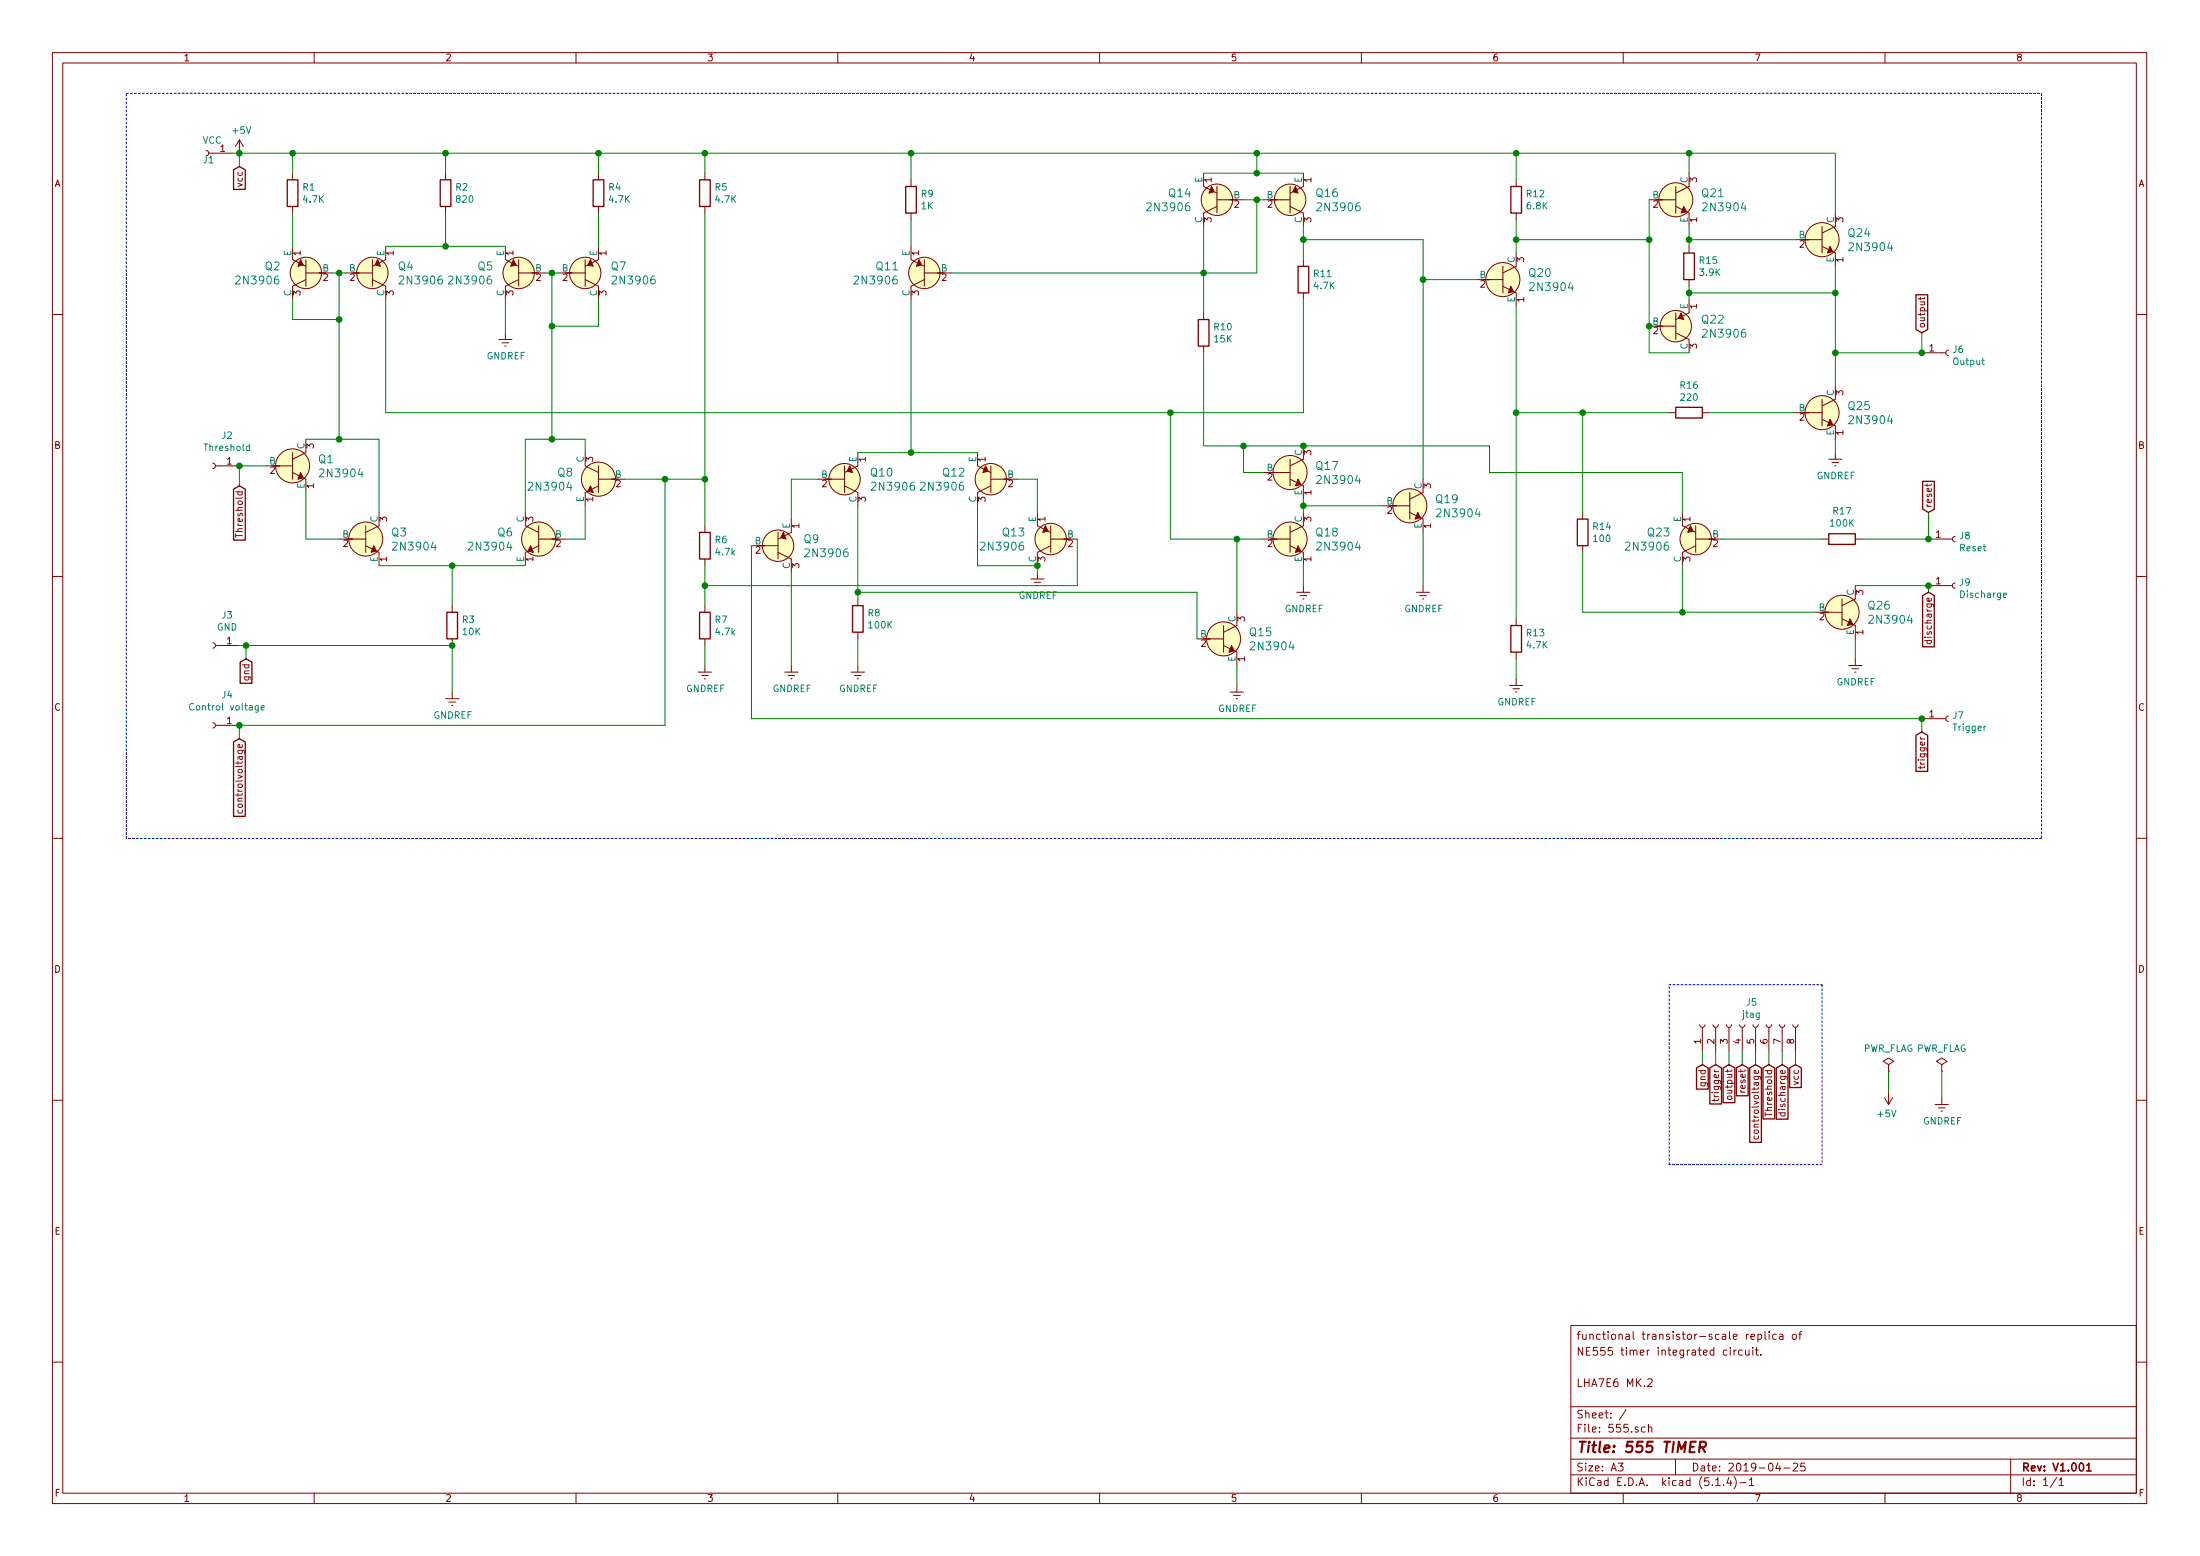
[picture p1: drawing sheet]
<svg xmlns="http://www.w3.org/2000/svg" width="420mm" height="297mm" viewBox="0 0 420 297" stroke-linecap="round" stroke-linejoin="round" font-family="sans-serif">
<g fill="none" stroke="#840000" stroke-width=".19">
<path d="M10 10h400v277h-400zM12 12h396v273.1h-396zM60 10v2M110 10v2M160 10v2M210 10v2M260 10v2M310 10v2M360 10v2M39.4 28.7l.3 .2 .2 .2-.1 .5-.4 .2M39.9 29.2h4.5M45.7 26.7l-.7 1.3"/>
<path d="M45.7 26.7v2.5M45.7 26.7l.8 1.3M55.9 33.1v1.2M55.9 39.4v1.3M85.1 33.1v1.2M85.1 39.4v1.3M114.3 33.1v1.2M114.3 39.4v1.3M134.6 33.1v1.2M134.6 39.4v1.3M174 34.3v1.3M229.9 33.1v2.5l2.5 1.3"/>
<path d="M232.4 39.4l-2.5 1.3v2.5M232.4 38.1h5.1M232.4 35.6v5.1M241.3 38.1h5.1M246.4 39.4l2.5 1.3v2.5M246.4 35.6v5.1M248.9 33.1v2.5l-2.5 1.3M289.6 34.3v1.3M315 38.1h5M320 35.6v5.1M320 39.4l2.6 1.3v2.5M322.6 33.1v2.5l-2.6 1.3"/>
<path d="M55.9 47v2.6l2.5 1.2M58.4 52.1h5.1M58.4 53.4l-2.5 1.2v2.6M58.4 49.6v5M66 52.1h5.1M71.1 53.4l2.6 1.2v2.6M71.1 49.6v5M73.7 47v2.6l-2.6 1.2M96.5 47v2.6l2.6 1.2M99.1 52.1h5M99.1 53.4l-2.6 1.2v2.6M99.1 49.6v5"/>
<path d="M106.7 52.1h5.1M111.8 53.4l2.5 1.2v2.6M111.8 49.6v5M114.3 47v2.6l-2.5 1.2M174 40.7v1.2M174 47v2.6l2.5 1.2M176.5 53.4l-2.5 1.2v2.6M176.5 52.1h5.1M176.5 49.6v5M229.9 59.7v1.3M248.9 49.6v1.2M248.9 55.9v1.3"/>
<path d="M281.9 53.4h5.1M287 54.6l2.6 1.3v2.6M287 50.8v5.1M289.6 40.7v1.2M289.6 48.3v2.5l-2.6 1.3M320 59.7v5.1M322.6 57.2v2.5l-2.6 1.3M322.6 47v1.3M322.6 53.4v1.2M342.9 45.8h5.1M348 47l2.5 1.3v2.5M348 43.2v5.1"/>
<path d="M350.5 40.7v2.5l-2.5 1.3M366.8 56.7v.5M367.6 56.7l-.2 .3h-1.1M10 60h2M95.2 64.8h2.6M95.9 65.4h1.3M96.4 66.1h.2M96.5 63.5v1.3M229.9 66.1v1.2M315 62.3h5M318.8 78.8h1.2M320 63.5l2.6 1.3v2.5"/>
<path d="M325.1 78.8h1.3M342.9 78.8h5.1M348 76.2v5.1M350.5 73.7v2.5l-2.5 1.3M367 67.3h4.6M372.1 66.8l-.3 .1-.2 .4 .1 .4 .4 .2M408 60h2M40.6 88.4l.4 .2 .1 .2-.1 .5-.4 .1M41.1 88.9h4.6M50.8 88.9h5.1M55.9 86.4v5.1M55.9 90.2l2.5 1.3v2.5"/>
<path d="M58.4 83.9v2.5l-2.5 1.3M72.4 97.8v2.6l-2.6 1.2M100.3 97.8v2.6l2.6 1.2M111.8 86.4v2.5l2.5 1.3M114.3 91.5h5.1M114.3 92.7l-2.5 1.3v2.6M114.3 88.9v5.1M151.1 99.1v2.5l-2.5 1.3M156.2 91.5h5.1M161.3 92.7l2.5 1.3v2.6M161.3 88.9v5.1M163.8 86.4v2.5l-2.5 1.3"/>
<path d="M186.7 86.4v2.5l2.5 1.3M189.2 91.5h5.1M189.2 92.7l-2.5 1.3v2.6M189.2 88.9v5.1M198.1 97.8v2.6l2.6 1.2M241.3 90.2h5.1M246.4 91.5l2.5 1.2v2.6M246.4 87.7v5M248.9 85.1v2.6l-2.5 1.2M248.9 97.8v2.6l-2.5 1.2M264.2 96.6h5M269.2 97.8l2.6 1.3v2.5"/>
<path d="M269.2 94v5.1M271.8 91.5v2.5l-2.6 1.3M302.3 97.8v1.3M321.3 97.8v2.6l2.5 1.2M348 80l2.5 1.3v2.6M349.2 87.7h2.6M349.9 88.3h1.3M350.4 88.9h.2M350.5 86.4v1.3M368 92.4v.4M368.9 92.4l-.2 .2h-1.1M10 110h2"/>
<path d="M64.8 102.9h5M69.8 104.2l2.6 1.2v2.6M69.8 100.4v5M86.4 115.6v1.3M102.9 102.9h5M102.9 104.2l-2.6 1.2v2.6M102.9 100.4v5M134.6 100.4v1.2M134.6 106.7v1.3M134.6 115.6v1.3M143.5 104.2h5.1M148.6 105.4l2.5 1.3v2.6"/>
<path d="M148.6 101.6v5.1M163.8 114.3v1.3M196.8 110.5h2.6M197.5 111.2h1.3M198 111.8h.2M198.1 109.3v1.2M200.7 102.9h5M200.7 104.2l-2.6 1.2v2.6M200.7 100.4v5M233.7 119.4v5.1M236.2 116.9v2.5l-2.5 1.3M241.3 102.9h5.1"/>
<path d="M246.4 104.2l2.5 1.2v2.6M246.4 100.4v5M247.6 113.1h2.6M248.3 113.7h1.3M248.8 114.3h.2M248.9 111.8v1.3M270.5 113.1h2.5M271.1 113.7h1.3M271.7 114.3h.2M271.8 111.8v1.3M289.6 118.1v1.3M302.3 104.2v1.2"/>
<path d="M323.8 102.9h5.1M323.8 104.2l-2.5 1.2v2.6M323.8 100.4v5M346.7 116.9h5.1M348 102.9h1.2M351.8 118.1l2.5 1.3v2.6M351.8 114.3v5.1M354.3 102.9h1.3M354.3 111.8v2.5l-2.5 1.3M368.3 102.9h4.6M368.3 111.8h4.6M373.4 111.3l-.3 .1-.2 .3 .1 .4 .4 .2"/>
<path d="M373.4 102.4l-.3 .1-.2 .3 .1 .4 .4 .2M408 110h2M40.6 138l.4 .1 .1 .3-.1 .4-.4 .2M40.6 122.7l.4 .1 .1 .3-.1 .5-.4 .1M41.1 138.5h4.6M41.1 123.2h4.6M85.1 133.4h2.5M85.7 134h1.3M86.2 134.7h.3M86.4 122v1.2M86.4 132.1v1.3M133.3 128.3h2.6"/>
<path d="M134 128.9h1.3M134.5 129.6h.2M134.6 122v1.2M134.6 127v1.3M149.9 128.3h2.5M150.5 128.9h1.3M151 129.6h.3M151.1 127v1.3M162.6 128.3h2.5M163.2 128.9h1.3M163.7 129.6h.3M163.8 120.7v1.3"/>
<path d="M163.8 127v1.3M228.6 122h5.1M233.7 123.2l2.5 1.3v2.5M234.9 132.1h2.6M235.6 132.8h1.3M236.1 133.4h.2M236.2 130.8v1.3M288.3 130.8h2.5M288.9 131.5h1.3M289.4 132.1h.3M289.6 124.5v1.3M289.6 129.6v1.2"/>
<path d="M353.1 127h2.5M353.7 127.7h1.3M354.2 128.3h.3M354.3 125.8v1.2M367 137.2h4.6M368.1 122.3l-.1 .3 .2 .3 .6-.2v-.4M372.1 136.7l-.3 .1-.2 .3 .1 .4 .4 .2M45.5 154.6l-.1 .4 .3 .2 .5-.1v-.5M46.2 142.1l.1 .4-.2 .2-.6-.1v-.5h.2l.1 .6M366.8 146.3v.4M10 160h2M408 160h2"/>
<path d="M324.6 195.6l.1 .3 .3 .2 .4-.1 .2-.4M325.1 196.1v4.6M327.2 195.6l.1 .3 .3 .2 .4-.1 .2-.4M327.7 196.1v4.6M329.7 195.6l.1 .3 .3 .2 .4-.1 .2-.4M330.2 196.1v4.6M332.2 195.6l.1 .3 .4 .2 .3-.1 .2-.4M332.7 196.1v4.6M334.8 195.6l.1 .3 .3 .2 .4-.1 .2-.4M335.3 196.1v4.6M337.3 195.6l.1 .3 .3 .2 .4-.1 .2-.4M337.8 196.1v4.6"/>
<path d="M339.9 195.6l.1 .3 .3 .2 .4-.1 .2-.4M340.4 196.1v4.6M342.4 195.6l.1 .3 .3 .2 .4-.1 .2-.4M342.9 196.1v4.6M10 210h2M327.4 209.8v.4M335.1 216.9l-.1 .3 .2 .3 .6-.2v-.4M335.8 204.4v.4l-.1 .1h-.6v-.5l.2-.1 .1 .6M340.1 212.4v.4l.2 .2 .6-.1v-.5M359.9 209.6l.8 1.3M360.7 203.2l1-.6-1-.6-1 .6 1 .6v1.3M360.7 204.5h.1"/>
<path d="M360.7 208.3v2.6M361.4 209.6l-.7 1.3M369.6 210.9h2.5M370.2 211.5h1.3M370.7 212.1h.3M370.8 203.2l1.1-.6-1.1-.6-1 .6 1 .6v1.3M370.8 204.5h.1M370.8 209.6v1.3M408 210h2M300 253h108v32.1h-108zM329.8 257.8l-.4-.1-.3 .3 .1 .6 .2 .1 .4-.1M330.5 257.2v.2"/>
<path d="M330.5 257.7v1M331.2 257.7v1M331.6 257.7l-.4 .3M332.7 257.8l-.4-.1-.3 .3 .2 .6h.5M333.4 257.7v.8a.39 .39 0 0 0 .6 .1M334 257.7v1M334.4 255.2l.7-.1-.1-.3-.4-.1-.2 .2v.7h.6M334.7 257.2v.2M334.7 257.7v1M335.2 257.7h.6M335.5 257.2v1.3l.3 .2M335.7 254.8l.5-.1 .2 .3v.6l-.2 .1-.5-.1"/>
<path d="M335.7 254.7v1.5M336.3 258.6v.1M337.1 254.2v1.3l.2 .2M337.9 254.2v.1M337.9 254.7v1M339.2 254.8l-.4-.1-.3 .3 .1 .6 .2 .1 .4-.1M339.9 254.8h.5l.1 .9M340.5 255.1h-.5l-.2 .2 .2 .4 .5-.1M342.4 254.8l.2-.1 .4 .1v.8l-.2 .1-.4-.1zM343.5 254.7h.6M344.1 254.2l-.3 .1-.1 .1v1.3M10 260h2"/>
<path d="M300 278.5h108M300 274.5h108M300 268.5h108M309 279.3h1l-.5 .6 .4 .1v.7l-.2 .1-.7-.1M310.5 269.1l-1.2 2M314.2 272.5l-.4-.1-.3 .3v.6l.3 .1 .4-.1M314.7 263.4l.6-.2 .2 .4-.9 1.1h.9M314.8 272.5l.2-.1 .4 .1 .1 .9M314.8 271.9v1.5M320 278.5v3M339.5 279.2l-.3 1.1h.9M339.9 279.8v1"/>
<path d="M342.5 279.5l.5-.2 .3 .2v.2l-.9 1.1h.9M344.7 279.3h-.7l-.1 .7 .2-.1h.5l.2 .3-.1 .5-.3 .1-.5-.1M384 278.5v6.6M408 260h2M60 285.1v1.9M110 285.1v1.9M160 285.1v1.9M210 285.1v1.9M260 285.1v1.9M300 281.5h108M310 285.1v1.9M327.7 283.6h.8"/>
<path d="M329.2 283.5v.1M330.2 282l-.4 1.1h.9M330.5 282.6v1M331.2 281.9a1.71 1.71 0 0 1 0 2.3M332.3 283h1.2M334.1 282.5l.4-.4v1.5M334.1 283.6h.8M340.7 280.2h1.1M360 285.1v1.9M392.8 282l-1.3 2M393.2 282.5l.5-.4v1.5M393.2 283.6h.9"/>
<circle cx="232.4" cy="38.1" r="3"/>
<circle cx="246.4" cy="38.1" r="3"/>
<circle cx="320" cy="38.1" r="3.3"/>
<circle cx="58.4" cy="52.1" r="3"/>
<circle cx="71.1" cy="52.1" r="3"/>
<circle cx="99.1" cy="52.1" r="3"/>
<circle cx="111.8" cy="52.1" r="3"/>
<circle cx="176.5" cy="52.1" r="3"/>
<circle cx="287" cy="53.4" r="3.3"/>
<circle cx="348" cy="45.8" r="3.3"/>
<circle cx="320" cy="62.3" r="3"/>
<circle cx="348" cy="78.8" r="3.3"/>
<circle cx="55.9" cy="88.9" r="3.3"/>
<circle cx="114.3" cy="91.5" r="3.3"/>
<circle cx="161.3" cy="91.5" r="3"/>
<circle cx="189.2" cy="91.5" r="3"/>
<circle cx="246.4" cy="90.2" r="3.3"/>
<circle cx="269.2" cy="96.6" r="3.3"/>
<circle cx="69.8" cy="102.9" r="3.3"/>
<circle cx="102.9" cy="102.9" r="3.3"/>
<circle cx="148.6" cy="104.2" r="3"/>
<circle cx="200.7" cy="102.9" r="3"/>
<circle cx="246.4" cy="102.9" r="3.3"/>
<circle cx="323.8" cy="102.9" r="3"/>
<circle cx="351.8" cy="116.9" r="3.3"/>
<circle cx="233.7" cy="122" r="3.3"/>
</g>
<path d="M398.5 279.7l.4-.4v1.5M398.5 280.8h.9" fill="none" stroke="#840000" stroke-width=".3"/>
<path d="M323.9 275.2h-1l-.2 2h.9M324.6 276.3h.7a.56 .56 0 0 0 .5-.5 .56 .56 0 0 0-.3-.6h-.8l-.2 2M325.1 276.3l.5 .9" fill="none" stroke="#840000" stroke-width=".41"/>
<g fill="none" stroke="#840000" stroke-width=".25">
<path d="M44.6 32.4l1.1-.6 1.1 .6v3.8h-2.2zM54.9 34.3h2v5.1h-2zM84.1 34.3h2v5.1h-2zM113.3 34.3h2v5.1h-2zM133.6 34.3h2v5.1h-2zM173 35.6h2v5.1h-2zM288.5 35.6h2.1v5.1h-2.1zM247.9 50.8h2v5.1h-2zM321.6 48.3h2v5.1h-2zM365.9 56.3h2.2v6.6l-1.1 .6-1.1-.6zM228.9 61h2v5.1h-2zM320 77.8h5.1v2h-5.1z"/>
<path d="M44.6 93.4l1.1-.7 1.1 .7v9.7h-2.2zM301.2 99.1h2.1v5.1h-2.1zM367.2 91.9h2.2v5.3l-1.1 .6-1.1-.6zM85.3 116.9h2.1v5.1h-2.1zM133.6 116.9h2v5.1h-2zM133.6 101.6h2v5.1h-2zM162.8 115.6h2v5.1h-2zM288.5 119.4h2.1v5.1h-2.1zM349.2 101.9h5.1v2h-5.1zM367.2 113.7l1.1-.6 1.1 .6v9.8h-2.2zM45.9 126.4l1.1-.6 1.1 .6v4h-2.2zM44.6 141.6l1.1-.6 1.1 .6v14.2h-2.2z"/>
<path d="M365.9 140.4l1.1-.7 1.1 .7v6.9h-2.2zM324 203.9l1.1-.7 1.1 .7v4h-2.2zM326.5 203.9l1.2-.7 1.1 .7v6.9h-2.3zM329.1 203.9l1.1-.7 1.1 .7v6.6h-2.2zM331.6 203.9l1.1-.7 1.2 .7v5.3h-2.3zM334.2 203.9l1.1-.7 1.1 .7v14.2h-2.2zM336.7 203.9l1.1-.7 1.1 .7v9.7h-2.2zM339.2 203.9l1.2-.7 1.1 .7v9.8h-2.3zM341.8 203.9l1.1-.7 1.1 .7v3.7h-2.2z"/>
</g>
<g fill="#ffffc2" stroke="#ffffc2" stroke-width=".19">
<circle cx="233.7" cy="122" r="3.3"/>
<circle cx="246.4" cy="102.9" r="3.3"/>
<circle cx="269.2" cy="96.6" r="3.3"/>
<circle cx="246.4" cy="90.2" r="3.3"/>
<circle cx="287" cy="53.4" r="3.3"/>
<circle cx="246.4" cy="38.1" r="3"/>
<circle cx="232.4" cy="38.1" r="3"/>
<circle cx="200.7" cy="102.9" r="3"/>
<circle cx="189.2" cy="91.5" r="3"/>
<circle cx="161.3" cy="91.5" r="3"/>
<circle cx="148.6" cy="104.2" r="3"/>
<circle cx="176.5" cy="52.1" r="3"/>
<circle cx="69.8" cy="102.9" r="3.3"/>
<circle cx="351.8" cy="116.9" r="3.3"/>
<circle cx="323.8" cy="102.9" r="3"/>
<circle cx="348" cy="78.8" r="3.3"/>
<circle cx="320" cy="62.3" r="3"/>
<circle cx="348" cy="45.8" r="3.3"/>
<circle cx="320" cy="38.1" r="3.3"/>
<circle cx="58.4" cy="52.1" r="3"/>
<circle cx="71.1" cy="52.1" r="3"/>
<circle cx="99.1" cy="52.1" r="3"/>
<circle cx="111.8" cy="52.1" r="3"/>
<circle cx="114.3" cy="91.5" r="3.3"/>
<circle cx="102.9" cy="102.9" r="3.3"/>
<circle cx="55.9" cy="88.9" r="3.3"/>
</g>
<g fill="#840000" stroke="#840000" stroke-width=".19">
<path d="M235.2 123.2l.5 1-1 .3z"/>
<path d="M247.9 104.2l.5 1-1 .2z"/>
<path d="M270.8 97.8l.5 1-1 .3z"/>
<path d="M247.9 91.5l.5 1-1 .2z"/>
<path d="M288.5 54.6l.6 1.1-1.1 .2z"/>
<path d="M247.4 35.6l.5 1.3-1-.3z"/>
<path d="M231.4 35.6l.5 1-1 .3z"/>
<path d="M199.6 100.4l.6 1-1.1 .2z"/>
<path d="M188.2 88.9l.5 1.1-1 .2z"/>
<path d="M162.3 88.9l.5 1.3-1-.2z"/>
<path d="M149.6 101.6l.5 1.3-1-.2z"/>
<path d="M175.5 49.6l.5 1-1 .2z"/>
<path d="M71.4 104.2l.5 1-1 .2z"/>
<path d="M353.3 118.1l.5 1.1-1 .2z"/>
<path d="M322.8 100.4l.5 1-1 .2z"/>
<path d="M349.5 80l.5 1.1-1 .2z"/>
<path d="M321.1 59.7l.5 1.3-1.1-.3z"/>
<path d="M349.5 47l.5 1-1 .3z"/>
<path d="M321.6 39.4l.5 1-1 .3z"/>
<path d="M57.4 49.6l.5 1-1 .2z"/>
<path d="M72.1 49.6l.5 1.2-1-.2z"/>
<path d="M98 49.6l.6 1-1.1 .2z"/>
<path d="M112.8 49.6l.5 1.2-1-.2z"/>
<path d="M112.8 92.7l.5 1.3-1-.2z"/>
<path d="M101.3 104.2l.6 1.2-1.1-.2z"/>
<path d="M57.4 90.2l.5 1-1 .3z"/>
</g>
<path d="M47.6 85.2h-.3l-.3 .2 .1 .6h.5M47.6 84.7v1.3M382.6 113.6l.6-.1v-.2l-.4-.1-.2 .2 .1 .6h.5M37 134.4a.51 .51 0 0 0-.6 0 .51 .51 0 0 0-.2 .6l.2 .5 .6-.1M49.3 134.7v1.2l-.2 .1-.3-.1M49.3 134.8l-.3-.1-.3 .2 .1 .6h.5M49.9 135.1l.6-.1-.1-.2-.3-.1-.2 .2v.6h.5" fill="none" stroke="#008484" stroke-width=".19"/>
<path d="M24.1 17.8h365.8M389.9 17.8v142.3M24.1 160.1v-142.3M389.9 160.1h-365.8M318.8 188h29.2M348 188v34.3M318.8 222.3v-34.3M348 222.3h-29.2" fill="none" stroke="#0000c2" stroke-width=".19" stroke-dasharray=".4 .4"/>
<g fill="none" stroke="#008400" stroke-width=".19">
<path d="M44.4 29.2h306.1v11.5M45.7 29.2v2.6M55.9 29.2v3.9M85.1 29.2v3.9M114.3 29.2v3.9M134.6 29.2v3.9M174 29.2v5.1M229.9 33.1h19M237.5 38.1h3.8M240 38.1v14h-58.4M240 29.2v3.9M289.6 29.2v5.1"/>
<path d="M315 38.1v29.2h7.6M322.6 29.2v3.9M55.9 40.7v6.3M55.9 57.2v3.8h8.9M63.5 52.1h2.5M64.8 52.1v31.8M73.7 57.2v21.6h175.2v-21.6M73.7 47h22.8M85.1 40.7v6.3M96.5 57.2v6.3M104.1 52.1h2.6M105.4 52.1v31.8"/>
<path d="M114.3 40.7v6.3M114.3 57.2v5.1h-8.9M134.6 40.7v59.7M174 41.9v5.1M174 57.2v29.2M229.9 43.2v16.5M248.9 45.8h22.9v45.7M248.9 43.2v6.4M271.8 53.4h10.1M289.6 41.9v6.4M289.6 58.5v59.6M289.6 45.8h25.4"/>
<path d="M322.6 43.2v3.8M322.6 54.6v2.6M322.6 45.8h20.3M322.6 55.9h27.9M350.5 50.8v22.9M223.5 78.8v24.1h17.8M229.9 67.3v17.8h54.6v5.1h36.8v7.6M289.6 78.8h29.2M302.3 78.8v19M326.4 78.8h16.5M367 63.5v3.8h-16.5M50.8 88.9h-5.1v3.8"/>
<path d="M58.4 94v8.9h6.4M58.4 83.9h14v13.9M111.8 96.6v6.3h-3.9M111.8 86.4v-2.5h-11.5v13.9M119.4 91.5h15.2M127 91.5v47h-81.3v2.5M156.2 91.5h-5.1v7.6M163.8 96.6v17.7M163.8 86.4h22.9M186.7 96.6v11.4h11.4v1.3M194.3 91.5h3.8v6.3M237.5 85.1v5.1h3.8"/>
<path d="M248.9 95.3v2.5M248.9 96.6h15.3M350.5 83.9v2.5M368.3 97.8v5.1h-12.7M72.4 108h27.9M86.4 108v7.6M134.6 108v7.6M143.5 104.2v33h223.5v2.5M151.1 109.3v17.7M163.8 113.1h64.8v8.9M205.7 102.9v8.9h-71.1M236.2 102.9v14"/>
<path d="M248.9 108v3.8M271.8 101.6v10.2M302.3 105.4v11.5h44.4M321.3 108v8.9M328.9 102.9h19.1M354.3 111.8h14v1.3M45.7 123.2h40.7v8.9M47 123.2v2.6M134.6 123.2v3.8M163.8 122v5M236.2 127v3.8M289.6 125.8v3.8"/>
<path d="M354.3 122v3.8M325.1 200.7v2.5M327.7 200.7v2.5M330.2 200.7v2.5M332.7 200.7v2.5M335.3 200.7v2.5M337.8 200.7v2.5M340.4 200.7v2.5M342.9 200.7v2.5M360.7 204.5v3.8M370.8 204.5v5.1"/>
</g>
<g fill="#008400" stroke="#008400" stroke-width=".25">
<circle cx="322.6" cy="45.8" r=".51"/>
<circle cx="248.9" cy="45.8" r=".51"/>
<circle cx="289.6" cy="78.8" r=".51"/>
<circle cx="322.6" cy="29.2" r=".51"/>
<circle cx="289.6" cy="29.2" r=".51"/>
<circle cx="45.7" cy="29.2" r=".51"/>
<circle cx="237.5" cy="85.1" r=".51"/>
<circle cx="315" cy="62.3" r=".51"/>
<circle cx="350.5" cy="55.9" r=".51"/>
<circle cx="47" cy="123.2" r=".51"/>
<circle cx="248.9" cy="96.6" r=".51"/>
<circle cx="322.6" cy="55.9" r=".51"/>
<circle cx="271.8" cy="53.4" r=".51"/>
<circle cx="55.9" cy="29.2" r=".51"/>
<circle cx="236.2" cy="102.9" r=".51"/>
<circle cx="198.1" cy="108" r=".51"/>
<circle cx="105.4" cy="83.9" r=".51"/>
<circle cx="240" cy="29.2" r=".51"/>
<circle cx="315" cy="45.8" r=".51"/>
<circle cx="289.6" cy="45.8" r=".51"/>
<circle cx="223.5" cy="78.8" r=".51"/>
<circle cx="64.8" cy="52.1" r=".51"/>
<circle cx="64.8" cy="83.9" r=".51"/>
<circle cx="86.4" cy="108" r=".51"/>
<circle cx="174" cy="29.2" r=".51"/>
<circle cx="163.8" cy="113.1" r=".51"/>
<circle cx="134.6" cy="29.2" r=".51"/>
<circle cx="367" cy="67.3" r=".51"/>
<circle cx="367" cy="137.2" r=".51"/>
<circle cx="368.3" cy="111.8" r=".51"/>
<circle cx="134.6" cy="111.8" r=".51"/>
<circle cx="85.1" cy="29.2" r=".51"/>
<circle cx="86.4" cy="123.2" r=".51"/>
<circle cx="64.8" cy="61" r=".51"/>
<circle cx="368.3" cy="102.9" r=".51"/>
<circle cx="45.7" cy="88.9" r=".51"/>
<circle cx="105.4" cy="62.3" r=".51"/>
<circle cx="45.7" cy="138.5" r=".51"/>
<circle cx="302.3" cy="78.8" r=".51"/>
<circle cx="127" cy="91.5" r=".51"/>
<circle cx="134.6" cy="91.5" r=".51"/>
<circle cx="350.5" cy="67.3" r=".51"/>
<circle cx="105.4" cy="52.1" r=".51"/>
<circle cx="229.9" cy="52.1" r=".51"/>
<circle cx="240" cy="33.1" r=".51"/>
<circle cx="174" cy="86.4" r=".51"/>
<circle cx="114.3" cy="29.2" r=".51"/>
<circle cx="240" cy="38.1" r=".51"/>
<circle cx="248.9" cy="85.1" r=".51"/>
<circle cx="321.3" cy="116.9" r=".51"/>
<circle cx="85.1" cy="47" r=".51"/>
</g>
<text font-size="2.8" fill="#840000" x="301" y="277.3">Title: 555 TIMER</text>
<g font-size="2.1" fill="#008484">
<text x="219.4" y="40.3">2N3906</text>
<text x="223.3" y="37.6">Q14</text>
<text x="251.5" y="37.6">Q16</text>
<text x="251.9" y="40.3">2N3906</text>
<text x="325.1" y="37.6">Q21</text>
<text x="325.6" y="40.3">2N3904</text>
<text x="353.1" y="45.2">Q24</text>
<text x="353.5" y="47.9">2N3904</text>
<text x="50.7" y="51.6">Q2</text>
<text x="76.1" y="51.6">Q4</text>
<text x="91.3" y="51.6">Q5</text>
<text x="116.7" y="51.6">Q7</text>
<text x="167.4" y="51.6">Q11</text>
<text x="292.1" y="52.9">Q20</text>
<text x="45.4" y="54.3">2N3906</text>
<text x="76.7" y="54.3">2N3906</text>
<text x="86.1" y="54.3">2N3906</text>
<text x="117.3" y="54.3">2N3906</text>
<text x="163.6" y="54.3">2N3906</text>
<text x="292.6" y="55.6">2N3904</text>
<text x="325.1" y="61.8">Q22</text>
<text x="325.6" y="64.5">2N3906</text>
<text x="353.1" y="78.3">Q25</text>
<text x="353.5" y="81">2N3904</text>
<text x="60.9" y="88.4">Q1</text>
<text x="251.4" y="89.7">Q17</text>
<text x="61.4" y="91.1">2N3904</text>
<text x="101.3" y="93.7">2N3904</text>
<text x="106.6" y="91">Q8</text>
<text x="166.4" y="91">Q10</text>
<text x="166.9" y="93.7">2N3906</text>
<text x="176.3" y="93.7">2N3906</text>
<text x="180.1" y="91">Q12</text>
<text x="251.9" y="92.4">2N3904</text>
<text x="274.3" y="96">Q19</text>
<text x="274.8" y="98.7">2N3904</text>
<text x="74.8" y="102.4">Q3</text>
<text x="75.4" y="105.1">2N3904</text>
<text x="89.9" y="105.1">2N3904</text>
<text x="95.1" y="102.4">Q6</text>
<text x="153.6" y="103.7">Q9</text>
<text x="154.2" y="106.4">2N3906</text>
<text x="187.7" y="105.1">2N3906</text>
<text x="191.6" y="102.4">Q13</text>
<text x="251.4" y="102.4">Q18</text>
<text x="251.9" y="105.1">2N3904</text>
<text x="310.9" y="105.1">2N3906</text>
<text x="314.8" y="102.4">Q23</text>
<text x="356.9" y="116.4">Q26</text>
<text x="357.4" y="119.1">2N3904</text>
<text x="238.8" y="121.4">Q15</text>
<text x="239.2" y="124.1">2N3904</text>
</g>
<g font-size="2.1" fill="#840000">
<text x="301" y="255.8">functional transistor-scale replica of</text>
<text x="301" y="258.8">NE555 timer integrated circuit.</text>
<text x="301" y="264.8">LHA7E6 MK.2</text>
<text x="301" y="273.5">File: 555.sch</text>
<text x="301" y="270.8">Sheet: /</text>
<text x="301" y="280.9">Size: A3</text>
<text x="323" y="280.9">Date: 2019-04-25</text>
<text x="386" y="280.9">Rev: V1.001</text>
<text x="301" y="283.7">KiCad E.D.A. kicad (5.1.4)-1</text>
<text x="386" y="283.7">Id: 1/1</text>
</g>
<g font-size="1.8" fill="#840000">
<text x="35" y="11.7">1</text>
<text x="85" y="11.7">2</text>
<text x="135" y="11.7">3</text>
<text x="185" y="11.7">4</text>
<text x="235" y="11.7">5</text>
<text x="285" y="11.7">6</text>
<text x="335" y="11.7">7</text>
<text x="385" y="11.7">8</text>
<text x="42.1" y="29">1</text>
<text x="10.4" y="35.7">A</text>
<text x="46.4" y="35.5" transform="rotate(-90 46.4 35.5)">vcc</text>
<text x="231.4" y="34.8" transform="rotate(-90 231.4 34.8)">1</text>
<text x="250.4" y="34.8" transform="rotate(-90 250.4 34.8)">1</text>
<text x="324.1" y="34.8" transform="rotate(-90 324.1 34.8)">3</text>
<text x="408.4" y="35.7">A</text>
<text x="235.7" y="39.7">2</text>
<text x="242.1" y="39.7">2</text>
<text x="315.7" y="39.7">2</text>
<text x="231.4" y="42.4" transform="rotate(-90 231.4 42.4)">3</text>
<text x="250.4" y="42.4" transform="rotate(-90 250.4 42.4)">3</text>
<text x="324.1" y="42.4" transform="rotate(-90 324.1 42.4)">1</text>
<text x="343.7" y="47.3">2</text>
<text x="352" y="42.4" transform="rotate(-90 352 42.4)">3</text>
<text x="57.4" y="48.8" transform="rotate(-90 57.4 48.8)">1</text>
<text x="61.7" y="53.6">2</text>
<text x="66.8" y="53.6">2</text>
<text x="75.2" y="48.8" transform="rotate(-90 75.2 48.8)">1</text>
<text x="98" y="48.8" transform="rotate(-90 98 48.8)">1</text>
<text x="102.4" y="53.6">2</text>
<text x="107.5" y="53.6">2</text>
<text x="115.8" y="48.8" transform="rotate(-90 115.8 48.8)">1</text>
<text x="175.5" y="48.8" transform="rotate(-90 175.5 48.8)">1</text>
<text x="179.9" y="53.6">2</text>
<text x="291.1" y="50" transform="rotate(-90 291.1 50)">3</text>
<text x="352" y="50" transform="rotate(-90 352 50)">1</text>
<text x="57.4" y="56.4" transform="rotate(-90 57.4 56.4)">3</text>
<text x="75.2" y="56.4" transform="rotate(-90 75.2 56.4)">3</text>
<text x="98" y="56.4" transform="rotate(-90 98 56.4)">3</text>
<text x="115.8" y="56.4" transform="rotate(-90 115.8 56.4)">3</text>
<text x="175.5" y="56.4" transform="rotate(-90 175.5 56.4)">3</text>
<text x="282.7" y="54.9">2</text>
<text x="291.1" y="57.7" transform="rotate(-90 291.1 57.7)">1</text>
<text x="324.1" y="58.9" transform="rotate(-90 324.1 58.9)">1</text>
<text x="315.7" y="63.8">2</text>
<text x="367.7" y="62.7" transform="rotate(-90 367.7 62.7)">output</text>
<text x="324.1" y="66.6" transform="rotate(-90 324.1 66.6)">3</text>
<text x="368.5" y="67.1">1</text>
<text x="352" y="75.4" transform="rotate(-90 352 75.4)">3</text>
<text x="343.7" y="80.3">2</text>
<text x="352" y="83.1" transform="rotate(-90 352 83.1)">1</text>
<text x="10.4" y="85.7">B</text>
<text x="43.3" y="88.7">1</text>
<text x="59.9" y="85.6" transform="rotate(-90 59.9 85.6)">3</text>
<text x="113.3" y="88.1" transform="rotate(-90 113.3 88.1)">3</text>
<text x="165.4" y="88.1" transform="rotate(-90 165.4 88.1)">1</text>
<text x="188.2" y="88.1" transform="rotate(-90 188.2 88.1)">1</text>
<text x="250.4" y="86.9" transform="rotate(-90 250.4 86.9)">3</text>
<text x="408.4" y="85.7">B</text>
<text x="51.6" y="90.5">2</text>
<text x="59.9" y="93.2" transform="rotate(-90 59.9 93.2)">1</text>
<text x="113.3" y="95.8" transform="rotate(-90 113.3 95.8)">1</text>
<text x="117.6" y="93">2</text>
<text x="157" y="93">2</text>
<text x="165.4" y="95.8" transform="rotate(-90 165.4 95.8)">3</text>
<text x="188.2" y="95.8" transform="rotate(-90 188.2 95.8)">3</text>
<text x="192.6" y="93">2</text>
<text x="242.1" y="91.7">2</text>
<text x="250.4" y="94.5" transform="rotate(-90 250.4 94.5)">1</text>
<text x="273.3" y="93.2" transform="rotate(-90 273.3 93.2)">3</text>
<text x="73.9" y="99.6" transform="rotate(-90 73.9 99.6)">3</text>
<text x="101.9" y="99.6" transform="rotate(-90 101.9 99.6)">3</text>
<text x="152.7" y="100.8" transform="rotate(-90 152.7 100.8)">1</text>
<text x="199.6" y="99.6" transform="rotate(-90 199.6 99.6)">1</text>
<text x="250.4" y="99.6" transform="rotate(-90 250.4 99.6)">3</text>
<text x="264.9" y="98.1">2</text>
<text x="273.3" y="100.8" transform="rotate(-90 273.3 100.8)">1</text>
<text x="322.8" y="99.6" transform="rotate(-90 322.8 99.6)">1</text>
<text x="368.9" y="97" transform="rotate(-90 368.9 97)">reset</text>
<text x="46.4" y="102.1" transform="rotate(-90 46.4 102.1)">Threshold</text>
<text x="65.6" y="104.4">2</text>
<text x="73.9" y="107.2" transform="rotate(-90 73.9 107.2)">1</text>
<text x="101.9" y="107.2" transform="rotate(-90 101.9 107.2)">1</text>
<text x="106.2" y="104.4">2</text>
<text x="144.3" y="105.7">2</text>
<text x="199.6" y="107.2" transform="rotate(-90 199.6 107.2)">3</text>
<text x="204" y="104.4">2</text>
<text x="242.1" y="104.4">2</text>
<text x="250.4" y="107.2" transform="rotate(-90 250.4 107.2)">1</text>
<text x="322.8" y="107.2" transform="rotate(-90 322.8 107.2)">3</text>
<text x="327.2" y="104.4">2</text>
<text x="369.7" y="102.7">1</text>
<text x="152.7" y="108.5" transform="rotate(-90 152.7 108.5)">3</text>
<text x="355.9" y="113.5" transform="rotate(-90 355.9 113.5)">3</text>
<text x="369.7" y="111.5">1</text>
<text x="237.7" y="118.6" transform="rotate(-90 237.7 118.6)">3</text>
<text x="347.5" y="118.4">2</text>
<text x="43.3" y="123">1</text>
<text x="229.4" y="123.5">2</text>
<text x="355.9" y="121.2" transform="rotate(-90 355.9 121.2)">1</text>
<text x="368.9" y="122.2" transform="rotate(-90 368.9 122.2)">discharge</text>
<text x="47.6" y="129.8" transform="rotate(-90 47.6 129.8)">gnd</text>
<text x="237.7" y="126.2" transform="rotate(-90 237.7 126.2)">1</text>
<text x="10.4" y="135.7">C</text>
<text x="368.5" y="136.9">1</text>
<text x="408.4" y="135.7">C</text>
<text x="43.3" y="138.2">1</text>
<text x="367.7" y="146.1" transform="rotate(-90 367.7 146.1)">trigger</text>
<text x="46.4" y="154" transform="rotate(-90 46.4 154)">controlvoltage</text>
<text x="10.4" y="185.7">D</text>
<text x="408.4" y="185.7">D</text>
<text x="324.9" y="199.3" transform="rotate(-90 324.9 199.3)">1</text>
<text x="327.4" y="199.3" transform="rotate(-90 327.4 199.3)">2</text>
<text x="329.9" y="199.3" transform="rotate(-90 329.9 199.3)">3</text>
<text x="332.5" y="199.3" transform="rotate(-90 332.5 199.3)">4</text>
<text x="335" y="199.3" transform="rotate(-90 335 199.3)">5</text>
<text x="337.6" y="199.3" transform="rotate(-90 337.6 199.3)">6</text>
<text x="340.1" y="199.3" transform="rotate(-90 340.1 199.3)">7</text>
<text x="342.6" y="199.3" transform="rotate(-90 342.6 199.3)">8</text>
<text x="325.8" y="207.3" transform="rotate(-90 325.8 207.3)">gnd</text>
<text x="328.3" y="209.6" transform="rotate(-90 328.3 209.6)">trigger</text>
<text x="330.8" y="209.5" transform="rotate(-90 330.8 209.5)">output</text>
<text x="333.4" y="208.2" transform="rotate(-90 333.4 208.2)">reset</text>
<text x="343.5" y="207" transform="rotate(-90 343.5 207)">vcc</text>
<text x="338.5" y="212.6" transform="rotate(-90 338.5 212.6)">Threshold</text>
<text x="341" y="212.4" transform="rotate(-90 341 212.4)">discharge</text>
<text x="335.9" y="216.2" transform="rotate(-90 335.9 216.2)">controlvoltage</text>
<text x="10.4" y="235.7">E</text>
<text x="408.4" y="235.7">E</text>
<text x="10.5" y="285.7">F</text>
<text x="35" y="286.7">1</text>
<text x="85" y="286.7">2</text>
<text x="135" y="286.7">3</text>
<text x="185" y="286.7">4</text>
<text x="235" y="286.7">5</text>
<text x="285" y="286.7">6</text>
<text x="335" y="286.7">7</text>
<text x="385" y="286.7">8</text>
<text x="408.5" y="285.7">F</text>
</g>
<g font-size="1.8" fill="#008484">
<text x="38.7" y="27.4">VCC</text>
<text x="44.5" y="25.5">+5V</text>
<text x="38.9" y="31.2">J1</text>
<text x="229.6" y="34.9" transform="rotate(-90 229.6 34.9)">E</text>
<text x="248.7" y="34.9" transform="rotate(-90 248.7 34.9)">E</text>
<text x="322.3" y="35" transform="rotate(-90 322.3 35)">C</text>
<text x="57.9" y="36.4">R1</text>
<text x="58" y="38.7">4.7K</text>
<text x="87.1" y="36.4">R2</text>
<text x="87.3" y="38.7">820</text>
<text x="116.3" y="36.4">R4</text>
<text x="116.4" y="38.7">4.7K</text>
<text x="136.6" y="36.4">R5</text>
<text x="136.8" y="38.7">4.7K</text>
<text x="176" y="37.7">R9</text>
<text x="176" y="40">1K</text>
<text x="235.6" y="37.9">B</text>
<text x="241.9" y="37.9">B</text>
<text x="291.6" y="37.7">R12</text>
<text x="291.7" y="40">6.8K</text>
<text x="315.6" y="37.9">B</text>
<text x="229.6" y="42.6" transform="rotate(-90 229.6 42.6)">C</text>
<text x="248.7" y="42.6" transform="rotate(-90 248.7 42.6)">C</text>
<text x="322.3" y="42.5" transform="rotate(-90 322.3 42.5)">E</text>
<text x="343.5" y="45.5">B</text>
<text x="350.3" y="42.6" transform="rotate(-90 350.3 42.6)">C</text>
<text x="55.6" y="48.9" transform="rotate(-90 55.6 48.9)">E</text>
<text x="61.6" y="51.9">B</text>
<text x="66.7" y="51.9">B</text>
<text x="73.4" y="48.9" transform="rotate(-90 73.4 48.9)">E</text>
<text x="96.3" y="48.9" transform="rotate(-90 96.3 48.9)">E</text>
<text x="102.2" y="51.9">B</text>
<text x="107.3" y="51.9">B</text>
<text x="114" y="48.9" transform="rotate(-90 114 48.9)">E</text>
<text x="173.7" y="48.9" transform="rotate(-90 173.7 48.9)">E</text>
<text x="179.7" y="51.9">B</text>
<text x="251" y="52.9">R11</text>
<text x="282.6" y="53.1">B</text>
<text x="289.3" y="50.2" transform="rotate(-90 289.3 50.2)">C</text>
<text x="324.6" y="50.4">R15</text>
<text x="324.7" y="52.7">3.9K</text>
<text x="350.3" y="50.2" transform="rotate(-90 350.3 50.2)">E</text>
<text x="55.6" y="56.6" transform="rotate(-90 55.6 56.6)">C</text>
<text x="73.4" y="56.6" transform="rotate(-90 73.4 56.6)">C</text>
<text x="96.3" y="56.6" transform="rotate(-90 96.3 56.6)">C</text>
<text x="114" y="56.6" transform="rotate(-90 114 56.6)">C</text>
<text x="173.7" y="56.6" transform="rotate(-90 173.7 56.6)">C</text>
<text x="251.1" y="55.2">4.7K</text>
<text x="289.3" y="57.8" transform="rotate(-90 289.3 57.8)">E</text>
<text x="322.3" y="59" transform="rotate(-90 322.3 59)">E</text>
<text x="231.9" y="63.1">R10</text>
<text x="231.9" y="65.4">15K</text>
<text x="315.6" y="62">B</text>
<text x="92.9" y="68.6">GNDREF</text>
<text x="322.3" y="66.7" transform="rotate(-90 322.3 66.7)">C</text>
<text x="373" y="67.4">J6</text>
<text x="373.1" y="69.7">Output</text>
<text x="321" y="74.2">R16</text>
<text x="321.1" y="76.5">220</text>
<text x="350.3" y="75.6" transform="rotate(-90 350.3 75.6)">C</text>
<text x="42.4" y="83.8">J2</text>
<text x="343.5" y="78.5">B</text>
<text x="350.3" y="83.2" transform="rotate(-90 350.3 83.2)">E</text>
<text x="39.1" y="86.1">Threshold</text>
<text x="51.4" y="88.7">B</text>
<text x="58.2" y="85.8" transform="rotate(-90 58.2 85.8)">C</text>
<text x="111.5" y="88.3" transform="rotate(-90 111.5 88.3)">C</text>
<text x="163.6" y="88.3" transform="rotate(-90 163.6 88.3)">E</text>
<text x="186.4" y="88.3" transform="rotate(-90 186.4 88.3)">E</text>
<text x="241.9" y="90">B</text>
<text x="248.7" y="87" transform="rotate(-90 248.7 87)">C</text>
<text x="58.2" y="93.3" transform="rotate(-90 58.2 93.3)">E</text>
<text x="111.5" y="95.9" transform="rotate(-90 111.5 95.9)">E</text>
<text x="117.5" y="91.2">B</text>
<text x="156.8" y="91.2">B</text>
<text x="163.6" y="95.9" transform="rotate(-90 163.6 95.9)">C</text>
<text x="186.4" y="95.9" transform="rotate(-90 186.4 95.9)">C</text>
<text x="192.4" y="91.2">B</text>
<text x="248.7" y="94.6" transform="rotate(-90 248.7 94.6)">E</text>
<text x="271.5" y="93.4" transform="rotate(-90 271.5 93.4)">C</text>
<text x="346.9" y="91.5">GNDREF</text>
<text x="72.1" y="99.7" transform="rotate(-90 72.1 99.7)">C</text>
<text x="100.1" y="99.7" transform="rotate(-90 100.1 99.7)">C</text>
<text x="150.9" y="101" transform="rotate(-90 150.9 101)">E</text>
<text x="197.9" y="99.7" transform="rotate(-90 197.9 99.7)">E</text>
<text x="248.7" y="99.7" transform="rotate(-90 248.7 99.7)">C</text>
<text x="264.8" y="96.3">B</text>
<text x="271.5" y="101" transform="rotate(-90 271.5 101)">E</text>
<text x="304.3" y="101.2">R14</text>
<text x="321.1" y="99.7" transform="rotate(-90 321.1 99.7)">E</text>
<text x="349.7" y="100.5">100K</text>
<text x="350.2" y="98.2">R17</text>
<text x="65.4" y="102.7">B</text>
<text x="72.1" y="107.3" transform="rotate(-90 72.1 107.3)">E</text>
<text x="100.1" y="107.3" transform="rotate(-90 100.1 107.3)">E</text>
<text x="106" y="102.7">B</text>
<text x="136.6" y="103.7">R6</text>
<text x="136.8" y="106">4.7k</text>
<text x="144.1" y="103.9">B</text>
<text x="197.9" y="107.4" transform="rotate(-90 197.9 107.4)">C</text>
<text x="203.8" y="102.7">B</text>
<text x="241.9" y="102.7">B</text>
<text x="248.7" y="107.3" transform="rotate(-90 248.7 107.3)">E</text>
<text x="304.4" y="103.5">100</text>
<text x="321.1" y="107.4" transform="rotate(-90 321.1 107.4)">C</text>
<text x="327" y="102.7">B</text>
<text x="374.3" y="102.9">J8</text>
<text x="374.3" y="105.2">Reset</text>
<text x="150.9" y="108.6" transform="rotate(-90 150.9 108.6)">C</text>
<text x="354.1" y="113.7" transform="rotate(-90 354.1 113.7)">C</text>
<text x="374.3" y="111.8">J9</text>
<text x="42.4" y="118.1">J3</text>
<text x="88.3" y="118.9">R3</text>
<text x="136.6" y="118.9">R7</text>
<text x="165.8" y="117.7">R8</text>
<text x="166" y="120">100K</text>
<text x="194.5" y="114.3">GNDREF</text>
<text x="236" y="118.8" transform="rotate(-90 236 118.8)">C</text>
<text x="245.3" y="116.9">GNDREF</text>
<text x="268.2" y="116.9">GNDREF</text>
<text x="347.3" y="116.6">B</text>
<text x="374.5" y="114.1">Discharge</text>
<text x="41.4" y="120.4">GND</text>
<text x="88.4" y="121.2">10K</text>
<text x="136.8" y="121.2">4.7k</text>
<text x="229.2" y="121.7">B</text>
<text x="291.6" y="121.5">R13</text>
<text x="291.7" y="123.8">4.7K</text>
<text x="354.1" y="121.3" transform="rotate(-90 354.1 121.3)">E</text>
<text x="236" y="126.4" transform="rotate(-90 236 126.4)">E</text>
<text x="350.7" y="130.8">GNDREF</text>
<text x="36.9" y="135.6">Control voltage</text>
<text x="42.4" y="133.3">J4</text>
<text x="82.8" y="137.2">GNDREF</text>
<text x="131" y="132.1">GNDREF</text>
<text x="147.5" y="132.1">GNDREF</text>
<text x="160.2" y="132.1">GNDREF</text>
<text x="232.6" y="135.9">GNDREF</text>
<text x="286" y="134.7">GNDREF</text>
<text x="373" y="137.2">J7</text>
<text x="373.1" y="139.5">Trigger</text>
<text x="333.6" y="192">J5</text>
<text x="332.9" y="194.3">jtag</text>
<text x="355.7" y="200.8">PWR_FLAG PWR_FLAG</text>
<text x="358.7" y="213.3">+5V</text>
<text x="367.2" y="214.7">GNDREF</text>
</g>
</svg>
